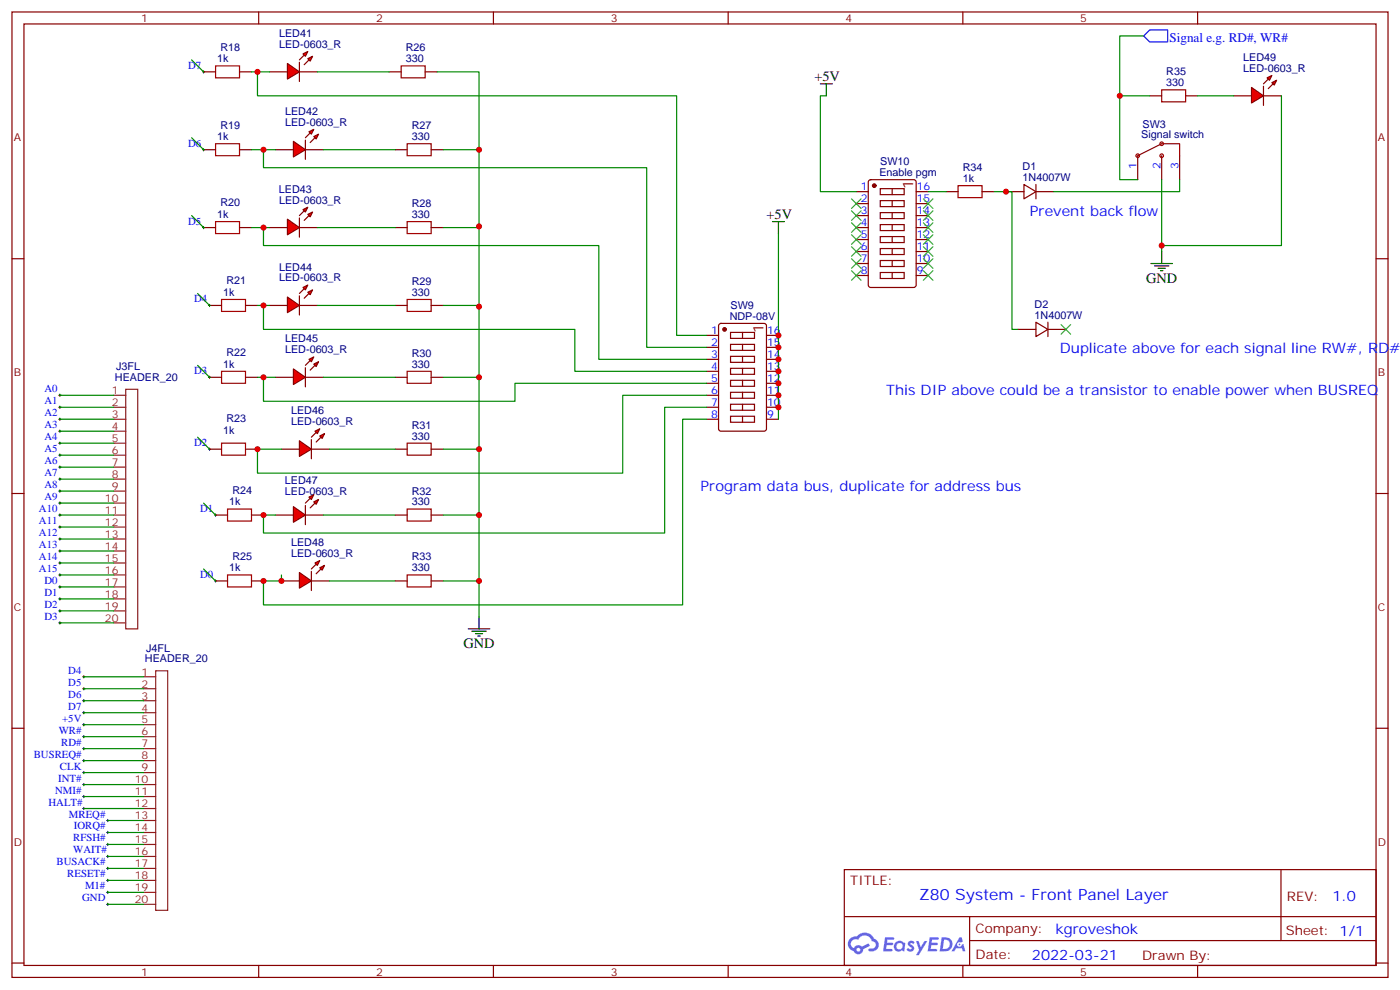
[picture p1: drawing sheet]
<svg xmlns="http://www.w3.org/2000/svg" width="412mm" height="292mm" viewBox="0 0 412 292" stroke-linecap="round" stroke-linejoin="round" font-family="sans-serif">
<g fill="none" stroke="#870000" stroke-width=".35">
<path d="M3.5 3.5h405.4v284.4h-405.4zM7.1 7.1h398.2v277.2h-398.2zM76.2 3.5v3.6M145.3 3.5v3.6M214.5 3.5v3.6M283.6 3.5v3.6M352.8 3.5v3.6M3.5 76.2h3.6M405.3 76.2h3.6M3.5 145.3h3.6M405.3 145.3h3.6M3.5 214.5h3.6"/>
<path d="M405.3 214.5h3.6M248.7 256.1h156.6v28.2h-156.6zM377.3 256.1v20.9M248.7 270h156.5M285.6 277h119.6M285.6 270v14.1M3.5 283.6h3.6M76.2 284.3v3.6M145.3 284.3v3.6M214.5 284.3v3.6M283.6 284.3v3.6M352.8 284.3v3.6"/>
<path d="M405.3 283.6h3.6"/>
</g>
<g fill="#5487ff">
<path d="M267.7 277.3a1.22 1.22 0 0 1 1.7 .3l-.4 .5a.47 .47 0 0 0-.3-.4 .47 .47 0 0 0-.5 .2l.1 .3a1.14 1.14 0 0 1 .8 1.7 1.14 1.14 0 0 1-1.9 0l-.2-.2 .5-.5 .7 .4a.29 .29 0 0 0 .3-.3 .29 .29 0 0 0-.2-.3 1.04 1.04 0 0 1-.6-1.7z"/>
<path d="M260.7 276h2.4l.3 .2-.2 .5-1.8 .1-.1 .8h1.5l.3 .4-.3 .4h-1.6l-.2 1.1h1.7l.2 .3-.2 .3-2.6 .1z"/>
<path d="M273.8 276h2.4l.3 .2-.1 .5-1.8 .1-.2 .8h1.6l.3 .4-.4 .4h-1.6l-.1 1.1h1.7l.2 .3-.2 .3-2.6 .1z"/>
<path d="M282.6 276.1h.7l.3 1.2-.6 .3a.69 .69 0 0 0-1 .3 .69 .69 0 0 0 .4 1 .69 .69 0 0 0 .9-.7l.5-.2 .6 2.2h-.8l-.2-.9h-1.8l-.5 .9h-.8z"/>
<path d="M269.8 277.1h.8l.6 1.8 1.1-1.8h.9l-2.6 4.2h-.8l.9-1.5z"/>
<path d="M277.4 276.1l-.6 4.1h1.3a2.11 2.11 0 0 0 2.5-2.1 2.11 2.11 0 0 0-2.5-2zM278.1 276.8a1.39 1.39 0 0 1 1.7 1.4 1.39 1.39 0 0 1-1.8 1.3h-.3z"/>
<path d="M263.7 277.7a1.54 1.54 0 0 0-.1 2.1 1.54 1.54 0 0 0 2.2 .2l.6 .2 .3-2.3-.2-.2-.4-.1a1.49 1.49 0 0 0-2.4 .1zM264 278.7a.94 .94 0 0 1 1.8 0 .94 .94 0 0 1-1.8 0z"/>
<path d="M250.4 276.4a2.18 2.18 0 0 0 1.1 3.7 1.44 1.44 0 0 0 1.6 1 1.44 1.44 0 0 0 1.2-1.5l2-1-.5-.8-1.9 1a1.47 1.47 0 0 0-2.4 .4 1.39 1.39 0 0 1-.7-1.9 1.39 1.39 0 0 1 2-.5 2.12 2.12 0 0 1 2.2-1.3 2.12 2.12 0 0 1 1.9 1.7 1.14 1.14 0 0 1 1.1 1.4 1.14 1.14 0 0 1-1.7 .8 .43 .43 0 0 0-.5 .3 .43 .43 0 0 0 .4 .5 1.98 1.98 0 0 0 2.5-1.2 1.98 1.98 0 0 0-1.2-2.5 3.1 3.1 0 0 0-5.3-.7l-.9 .1zM252.3 279.7a.55 .55 0 0 1 1.1 0 .55 .55 0 0 1-1.1 0z"/>
<circle cx="282.6" cy="278.1" r=".26"/>
</g>
<g fill="none" stroke="#870000" stroke-width=".35">
<path d="M60 21.2h3.5M70.6 21.2h3.5M60 44.1h3.5M70.6 44.1h3.5M335.1 45.9v7M342.2 45.9v7M347.5 45.9v7M60 67h3.5M70.6 67h3.5M61.7 90h3.6M72.3 90h3.5M208.1 98.8h3.6"/>
<path d="M211.9 95.5l.5-.3h12.7l.6 .5 .1 30.6-.5 .6-12.9 .1-.7-.5v-30.5zM215.2 97.9h7v1.8h-7zM218.7 97.9v1.8M225.8 98.8h3.5M61.7 111.1h3.6M72.3 111.1h3.5M208.1 102.3h3.6M208.1 105.8h3.6M208.1 109.4h3.6M208.1 112.9h3.6M208.1 116.4h3.6M208.1 119.9h3.6"/>
<path d="M215.2 119.1h7v1.7h-7zM215.2 115.5h7v1.8h-7zM215.2 112h7v1.8h-7zM215.2 108.5h7v1.7h-7zM215.2 105h7v1.7h-7zM215.2 101.4h7v1.8h-7zM218.7 101.4v1.8M218.7 105v1.7M218.7 108.5v1.7M218.7 112v1.8M218.7 115.5v1.8M218.7 119.1v1.7"/>
<path d="M225.8 102.3h3.5M225.8 105.8h3.5M225.8 109.4h3.5M225.8 112.9h3.5M225.8 116.4h3.5M225.8 119.9h3.5M61.7 132.3h3.6M72.3 132.3h3.5M208.1 123.5h3.6M215.2 122.6h7v1.8h-7zM218.7 122.6v1.8M225.8 123.5h3.5"/>
<path d="M63.5 151.7h3.5M74.1 151.7h3.5M63.5 171.1h3.5M74.1 171.1h3.5"/>
</g>
<g fill="none" stroke="#900" stroke-width=".35">
<path d="M335.1 45.9l7.1-3.6h5.3v3.6"/>
<circle cx="335.1" cy="45.9" r=".53"/>
<circle cx="342.2" cy="45.9" r=".53"/>
<circle cx="342.2" cy="42.3" r=".53"/>
</g>
<path d="M63.5 19.4h7.1v3.5h-7.1zM63.5 42.3h7.1v3.6h-7.1zM63.5 65.3h7.1v3.5h-7.1zM65.3 88.2h7v3.5h-7zM65.3 109.4h7v3.5h-7zM65.3 130.5h7v3.6h-7zM67 149.9h7.1v3.6h-7.1zM67 169.3h7.1v3.6h-7.1z" fill="none" stroke="#a10000" stroke-width=".35"/>
<circle cx="213.4" cy="97" r=".53" fill="#870000" stroke="#870000" stroke-width=".35"/>
<g fill="#f00" stroke="#870000" stroke-width=".35">
<path d="M84.7 18.7l3.5 2.5-3.5 2.1z"/>
<path d="M88.2 18.3v5.7z"/>
</g>
<g fill="#870000" stroke="#870000" stroke-width=".35">
<path d="M88.2 17.6l1.4-1.4z"/>
<path d="M89.6 19.1l1.4-1.5z"/>
</g>
<g fill="#f00" stroke="#870000" stroke-width=".35">
<path d="M89.3 15.9l1.4-.7-.7 1.4z"/>
<path d="M90.7 17.3l1.4-.7-.7 1.4z"/>
</g>
<path d="M79.4 21.2h5.3M88.2 21.2h5.3" fill="none" stroke="#870000" stroke-width=".35"/>
<g fill="#f00" stroke="#870000" stroke-width=".35">
<path d="M86.4 41.6l3.6 2.5-3.6 2.1z"/>
<path d="M90 41.3v5.6z"/>
</g>
<g fill="#870000" stroke="#870000" stroke-width=".35">
<path d="M90 40.6l1.4-1.4z"/>
<path d="M91.4 42l1.4-1.4z"/>
</g>
<g fill="#f00" stroke="#870000" stroke-width=".35">
<path d="M91 38.8l1.4-.7-.7 1.4z"/>
<path d="M92.4 40.2l1.4-.7-.7 1.4z"/>
</g>
<path d="M81.1 44.1h5.3M90 44.1h5.2" fill="none" stroke="#870000" stroke-width=".35"/>
<g fill="#f00" stroke="#870000" stroke-width=".35">
<path d="M84.7 64.6l3.5 2.4-3.5 2.1z"/>
<path d="M88.2 64.2v5.7z"/>
</g>
<g fill="#870000" stroke="#870000" stroke-width=".35">
<path d="M88.2 63.5l1.4-1.4z"/>
<path d="M91 63.5l-1.4 1.4z"/>
</g>
<g fill="#f00" stroke="#870000" stroke-width=".35">
<path d="M89.3 61.7l1.4-.7-.7 1.4z"/>
<path d="M90.7 63.1l1.4-.7-.7 1.5z"/>
</g>
<path d="M79.4 67h5.3M88.2 67h5.3" fill="none" stroke="#870000" stroke-width=".35"/>
<g fill="#f00" stroke="#870000" stroke-width=".35">
<path d="M84.7 87.5l3.5 2.5-3.5 2.1z"/>
<path d="M88.2 87.1v5.7z"/>
</g>
<g fill="#870000" stroke="#870000" stroke-width=".35">
<path d="M88.2 86.4l1.4-1.4z"/>
<path d="M89.6 87.8l1.4-1.4z"/>
</g>
<g fill="#f00" stroke="#870000" stroke-width=".35">
<path d="M89.3 84.7l1.4-.7-.7 1.4z"/>
<path d="M90.7 86.1l1.4-.7-.7 1.4z"/>
</g>
<path d="M79.4 90h5.3M88.2 90h5.3" fill="none" stroke="#870000" stroke-width=".35"/>
<g fill="#f00" stroke="#870000" stroke-width=".35">
<path d="M86.4 108.7l3.6 2.4-3.6 2.1z"/>
<path d="M90 108.3v5.6z"/>
</g>
<g fill="#870000" stroke="#870000" stroke-width=".35">
<path d="M90 107.6l1.4-1.4z"/>
<path d="M91.4 109l1.4-1.4z"/>
</g>
<g fill="#f00" stroke="#870000" stroke-width=".35">
<path d="M91 105.8l1.4-.7-.7 1.4z"/>
<path d="M92.4 107.2l1.4-.7-.7 1.5z"/>
</g>
<path d="M81.1 111.1h5.3M90 111.1h5.2" fill="none" stroke="#870000" stroke-width=".35"/>
<g fill="#f00" stroke="#870000" stroke-width=".35">
<path d="M88.2 129.8l3.5 2.5-3.5 2.1z"/>
<path d="M91.7 129.5v5.6z"/>
</g>
<g fill="#870000" stroke="#870000" stroke-width=".35">
<path d="M91.7 128.8l1.4-1.4z"/>
<path d="M93.1 130.2l1.4-1.4z"/>
</g>
<g fill="#f00" stroke="#870000" stroke-width=".35">
<path d="M92.8 127l1.4-.7-.7 1.4z"/>
<path d="M94.2 128.4l1.4-.7-.7 1.4z"/>
</g>
<path d="M82.9 132.3h5.3M91.7 132.3h5.3" fill="none" stroke="#870000" stroke-width=".35"/>
<g fill="#f00" stroke="#870000" stroke-width=".35">
<path d="M86.4 149.2l3.6 2.5-3.6 2.1z"/>
<path d="M90 148.9v5.6z"/>
</g>
<g fill="#870000" stroke="#870000" stroke-width=".35">
<path d="M90 148.2l1.4-1.4z"/>
<path d="M91.4 149.6l1.4-1.4z"/>
</g>
<g fill="#f00" stroke="#870000" stroke-width=".35">
<path d="M91 146.4l1.4-.7-.7 1.4z"/>
<path d="M92.4 147.8l1.4-.7-.7 1.4z"/>
</g>
<path d="M81.1 151.7h5.3M90 151.7h5.2" fill="none" stroke="#870000" stroke-width=".35"/>
<g fill="#f00" stroke="#870000" stroke-width=".35">
<path d="M88.2 168.6l3.5 2.5-3.5 2.1z"/>
<path d="M91.7 168.3v5.6z"/>
</g>
<g fill="#870000" stroke="#870000" stroke-width=".35">
<path d="M93.1 166.2l-1.4 1.4z"/>
<path d="M93.1 169l1.4-1.4z"/>
</g>
<g fill="#f00" stroke="#870000" stroke-width=".35">
<path d="M92.8 165.8l1.4-.7-.7 1.4z"/>
<path d="M94.2 167.2l1.4-.7-.7 1.4z"/>
</g>
<g fill="none" stroke="#870000" stroke-width=".35">
<path d="M114.7 21.2h3.5M125.2 21.2h3.6M116.4 44.1h3.5M127 44.1h3.5M252.2 56.4h3.6M252.2 60h3.6M256 53.1l.5-.2h12.7l.6 .4 .1 30.7-.5 .6-12.9 .1-.7-.5v-30.6zM259.3 55.6h7v1.7h-7zM259.3 59.1h7v1.8h-7zM262.8 55.6v1.7M262.8 59.1v1.8M269.9 56.4h3.5"/>
<path d="M269.9 60h3.5M278.7 56.4h3.5M289.3 56.4h3.5M296.3 56.4h5.3M301.6 54.3l3.6 2.1-3.6 2.2zM305.2 56.4h5.2M305.2 54.3v4.3M116.4 67h3.5M127 67h3.5M252.2 67h3.6M252.2 63.5h3.6M252.2 70.6h3.6"/>
<path d="M252.2 74.1h3.6M252.2 77.6h3.6M259.3 76.7h7v1.8h-7zM259.3 73.2h7v1.8h-7zM259.3 69.7h7v1.7h-7zM259.3 66.1h7v1.8h-7zM259.3 62.6h7v1.8h-7zM262.8 62.6v1.8M262.8 66.1v1.8M262.8 69.7v1.7M262.8 73.2v1.8M262.8 76.7v1.8"/>
<path d="M269.9 67h3.5M269.9 63.5h3.5M269.9 70.6h3.5M269.9 74.1h3.5M269.9 77.6h3.5M116.4 90h3.5M127 90h3.5M252.2 81.1h3.6M259.3 80.3h7v1.7h-7zM262.8 80.3v1.7M269.9 81.1h3.5M299.9 97h5.3"/>
<path d="M305.2 94.9l3.5 2.1-3.5 2.1zM308.7 97h5.3M308.7 94.9v4.2M116.4 111.1h3.5M127 111.1h3.5M116.4 132.3h3.5M127 132.3h3.5M116.4 151.7h3.5M127 151.7h3.5M82.9 171.1h5.3M91.7 171.1h5.3M116.4 171.1h3.5"/>
<path d="M127 171.1h3.5"/>
</g>
<path d="M118.2 19.4h7v3.5h-7zM119.9 42.3h7.1v3.6h-7.1zM282.2 54.7h7.1v3.5h-7.1zM119.9 65.3h7.1v3.5h-7.1zM119.9 88.2h7.1v3.5h-7.1zM119.9 109.4h7.1v3.5h-7.1zM119.9 130.5h7.1v3.6h-7.1zM119.9 149.9h7.1v3.6h-7.1zM119.9 169.3h7.1v3.6h-7.1z" fill="none" stroke="#a10000" stroke-width=".35"/>
<circle cx="257.5" cy="54.7" r=".53" fill="#870000" stroke="#870000" stroke-width=".35"/>
<g fill="#f00" stroke="#870000" stroke-width=".35">
<path d="M368.7 25.8l3.5 2.4-3.5 2.1z"/>
<path d="M372.2 25.4v5.6z"/>
</g>
<g fill="#870000" stroke="#870000" stroke-width=".35">
<path d="M372.2 24.7l1.4-1.4z"/>
<path d="M373.6 26.1l1.4-1.4z"/>
</g>
<g fill="#f00" stroke="#870000" stroke-width=".35">
<path d="M373.2 22.9l1.4-.7-.7 1.4z"/>
<path d="M374.6 24.3l1.5-.7-.7 1.4z"/>
</g>
<path d="M338.7 28.2h3.5M349.2 28.2h3.6M363.4 28.2h5.3M372.2 28.2h5.3" fill="none" stroke="#870000" stroke-width=".35"/>
<path d="M342.2 26.5h7v3.5h-7z" fill="none" stroke="#a10000" stroke-width=".35"/>
<g fill="none" stroke="#8c2424" stroke-width=".35">
<path d="M33.5 116.4h3.5M33.5 119.9h3.5M37 114.7h3.6v70.5h-3.6zM33.5 123.5h3.5M33.5 127h3.5M33.5 130.5h3.5M33.5 134.1h3.5M33.5 137.6h3.5M33.5 141.1h3.5M33.5 144.6h3.5M33.5 148.2h3.5M33.5 151.7h3.5"/>
<path d="M33.5 155.2h3.5M33.5 158.8h3.5M33.5 162.3h3.5M33.5 165.8h3.5M33.5 169.3h3.5M33.5 172.9h3.5M33.5 176.4h3.5M33.5 179.9h3.5M33.5 183.4h3.5M42.3 199.3h3.6M45.9 197.6h3.5v70.5h-3.5zM42.3 202.8h3.6"/>
<path d="M42.3 206.4h3.6M42.3 209.9h3.6M42.3 213.4h3.6M42.3 217h3.6M42.3 220.5h3.6M42.3 224h3.6M42.3 227.5h3.6M42.3 231.1h3.6M42.3 234.6h3.6M42.3 238.1h3.6M42.3 241.7h3.6M42.3 245.2h3.6"/>
<path d="M42.3 248.7h3.6M42.3 252.2h3.6M42.3 255.8h3.6M42.3 259.3h3.6M42.3 266.3h3.6M42.3 262.8h3.6"/>
</g>
<g fill="none" stroke="#000" stroke-width=".29">
<path d="M59.6 21.2h.7M60 20.8v.7M59.6 44.1h.7M60 43.7v.8M59.6 67h.7M60 66.7v.7M61.4 90h.7M61.7 89.6v.7M17.3 116.4h.7M17.3 119.9h.7M17.6 116.1v.7M17.6 119.6v.7"/>
<path d="M61.4 111.1h.7M61.7 110.8v.7M17.3 123.5h.7M17.3 127h.7M17.3 130.5h.7M17.3 134.1h.7M17.3 137.6h.7M17.6 123.1v.7M17.6 126.6v.8M17.6 130.2v.7M17.6 133.7v.7M17.6 137.2v.7"/>
<path d="M61.4 132.3h.7M61.7 131.9v.7M17.3 151.7h.7M17.3 141.1h.7M17.3 144.6h.7M17.3 148.2h.7M17.3 155.2h.7M17.3 158.8h.7M17.6 140.8v.7M17.6 144.3v.7M17.6 147.8v.7M17.6 151.3v.7"/>
<path d="M17.6 154.9v.7M17.6 158.4v.7M63.1 151.7h.8M63.5 151.3v.7M17.3 162.3h.7M17.3 165.8h.7M17.3 169.3h.7M17.3 172.9h.7M17.3 176.4h.7M17.3 179.9h.7M17.6 161.9v.7M17.6 165.5v.7"/>
<path d="M17.6 169v.7M17.6 172.5v.7M17.6 176v.7M17.6 179.6v.7M63.1 171.1h.8M63.5 170.7v.7M17.3 183.4h.7M17.6 183.1v.7M24.3 199.3h.7M24.7 199v.7M24.3 202.8h.7M24.3 206.4h.7"/>
<path d="M24.3 209.9h.7M24.3 213.4h.7M24.3 217h.7M24.7 202.5v.7M24.7 206v.7M24.7 209.6v.7M24.7 213.1v.7M24.7 216.6v.7M24.3 220.5h.7M24.3 224h.7M24.3 227.5h.7M24.3 231.1h.7"/>
<path d="M24.3 234.6h.7M24.3 238.1h.7M24.7 220.1v.7M24.7 223.7v.7M24.7 227.2v.7M24.7 230.7v.7M24.7 234.2v.7M24.7 237.8v.7M31.4 241.7h.7M31.4 245.2h.7M31.4 248.7h.7M31.4 252.2h.7"/>
<path d="M31.4 255.8h.7M31.4 259.3h.7M31.7 241.3v.7M31.7 244.8v.7M31.7 248.4v.7M31.7 251.9v.7M31.7 255.4v.7M31.7 258.9v.7M31.4 266.3h.7M31.4 262.8h.7M31.7 262.5v.7M31.7 266v.7"/>
</g>
<g fill="none" stroke="#000" stroke-width=".35">
<path d="M241.7 24.7h3.5M243.4 24.7v3.5M227.5 65.3h3.6M229.3 65.3v3.5M339 77.6h6.4M340.1 78.3h4.2M341.1 79h2.2M341.8 79.7h.7M342.2 74.1v3.5M137.9 185.2h6.4M139 185.9h4.2M140.1 186.6h2.1"/>
<path d="M140.8 187.3h.7M141.1 181.7v3.5"/>
</g>
<path d="M338.7 8.8h5.3v3.5h-5.3l-1.8-1.7z" fill="none" stroke="#00f" stroke-width=".35"/>
<g fill="none" stroke="#008700" stroke-width=".35">
<path d="M336.9 10.6h-7.1v42.3h5.3M74.1 21.2h5.3M75.8 21.2v7h123.5v70.6h8.8M93.5 21.2h21.2M128.8 21.2h12.3v160.5M243.4 28.2h-1.7v28.2h10.5M329.8 28.2h8.9M352.8 28.2h10.6M377.5 28.2v44.1h-35.3M74.1 44.1h7M77.6 44.1v5.3h112.9v52.9h17.6M95.2 44.1h21.2"/>
<path d="M130.5 44.1h10.6M273.4 56.4h5.3M292.8 56.4h5.3v40.6h1.8M342.2 52.9v21.2M347.5 52.9v3.5h-37.1M74.1 67h5.3M77.6 67v5.3h98.8v33.5h31.7M93.5 67h22.9M141.1 66.7v.3h-10.6M229.3 68.8v54.7M75.8 90h3.6M77.6 90v7h91.7v12.4h38.8"/>
<path d="M93.5 90h22.9M130.5 90h10.6v.3M17.6 116.4h15.9M17.6 119.9h15.9M75.8 111.1h5.3M77.6 111.1v7.1h74.1v-5.3h56.4M95.2 111.1h21.2M130.5 111.1h10.6M208.1 119.9h-12.3v37.1h-118.2v-5.3h3.5M208.1 116.4h-24.7v22.9h-107.6v-7h7.1M17.6 123.5h15.9M17.6 127h15.9"/>
<path d="M17.6 130.5h15.9M17.6 134.1h15.9M17.6 137.6h15.9M97 132.3h19.4M130.5 132.3h10.6M208.1 123.5h-7v54.7h-123.5v-7.1h5.3v-1.8M17.6 151.7h15.9M17.6 141.1h15.9M17.6 144.6h15.9M17.6 148.2h15.9M17.6 155.2h15.9M17.6 158.8h15.9"/>
<path d="M95.2 151.7h21.2M130.5 151.7h10.6M17.6 162.3h15.9M17.6 165.8h15.9M17.6 169.3h15.9M17.6 172.9h15.9M17.6 176.4h15.9M17.6 179.9h15.9M97 171.1h19.4M130.5 171.1h10.6M17.6 183.4h15.9M24.7 199.3h17.6"/>
<path d="M24.7 202.8h17.6M24.7 206.4h17.6M24.7 209.9h17.6M24.7 213.4h17.6M24.7 217h17.6M24.7 220.5h17.6M24.7 224h17.6M24.7 227.5h17.6M24.7 231.1h17.6M24.7 234.6h17.6M24.7 238.1h17.6M31.7 241.7h10.6"/>
<path d="M31.7 245.2h10.6M31.7 248.7h10.6M31.7 252.2h10.6M31.7 255.8h10.6M31.7 259.3h10.6M31.7 266.3h10.6M31.7 262.8h10.6"/>
</g>
<g fill="#c00">
<circle cx="141.1" cy="44.1" r=".88"/>
<circle cx="141.1" cy="132.3" r=".88"/>
<circle cx="141.1" cy="151.7" r=".88"/>
<circle cx="141.1" cy="171.1" r=".88"/>
<circle cx="75.8" cy="21.2" r=".88"/>
<circle cx="77.6" cy="111.1" r=".88"/>
<circle cx="77.6" cy="90" r=".88"/>
<circle cx="77.6" cy="67" r=".88"/>
<circle cx="77.6" cy="44.1" r=".88"/>
<circle cx="229.3" cy="119.9" r=".88"/>
<circle cx="229.3" cy="98.8" r=".88"/>
<circle cx="229.3" cy="102.3" r=".88"/>
<circle cx="229.3" cy="105.8" r=".88"/>
<circle cx="229.3" cy="109.4" r=".88"/>
<circle cx="229.3" cy="112.9" r=".88"/>
<circle cx="229.3" cy="116.4" r=".88"/>
<circle cx="296.3" cy="56.4" r=".88"/>
<circle cx="329.8" cy="28.2" r=".88"/>
<circle cx="342.2" cy="72.3" r=".88"/>
<circle cx="77.6" cy="171.1" r=".88"/>
<circle cx="77.6" cy="151.7" r=".88"/>
<circle cx="141.1" cy="66.7" r=".88"/>
<circle cx="141.1" cy="90.3" r=".88"/>
<circle cx="141.1" cy="111.1" r=".88"/>
<circle cx="75.8" cy="132.3" r=".88"/>
<circle cx="82.9" cy="171.1" r=".88"/>
</g>
<path d="M56.4 17.6l3.6 3.6M56.4 40.6l3.6 3.5M56.4 63.5l3.6 3.5M58.2 86.4l3.5 3.6M58.2 107.6l3.5 3.5M58.2 128.8l3.5 3.5M60 148.2l3.5 3.5M60 167.6l3.5 3.5" fill="none" stroke="#008700" stroke-width=".35"/>
<g fill="none" stroke="#3c3" stroke-width=".35">
<path d="M250.8 58.6l2.8 2.8M253.6 58.6l-2.8 2.8M272 58.6l2.8 2.8M274.8 58.6l-2.8 2.8M250.8 62.1l2.8 2.8M250.8 65.6l2.8 2.8M250.8 69.1l2.8 2.9M250.8 72.7l2.8 2.8M250.8 76.2l2.8 2.8M250.8 79.7l2.8 2.9M253.6 62.1l-2.8 2.8M253.6 65.6l-2.8 2.8"/>
<path d="M253.6 69.1l-2.8 2.9M253.6 72.7l-2.8 2.8M253.6 76.2l-2.8 2.8M253.6 79.7l-2.8 2.9M272 62.1l2.8 2.8M272 65.6l2.8 2.8M272 69.1l2.8 2.9M272 72.7l2.8 2.8M272 76.2l2.8 2.8M272 79.7l2.8 2.9M274.8 62.1l-2.8 2.8M274.8 65.6l-2.8 2.8"/>
<path d="M274.8 69.1l-2.8 2.9M274.8 72.7l-2.8 2.8M274.8 76.2l-2.8 2.8M274.8 79.7l-2.8 2.9M312.6 95.6l2.8 2.8M315.4 95.6l-2.8 2.8"/>
</g>
<text font-size="4.6" fill="#00f" x="270.8" y="265.1">Z80 System - Front Panel Layer</text>
<g font-size="4.2">
<text x="239.9" y="24">+5V</text>
<text x="225.8" y="64.6">+5V</text>
<text x="337.6" y="83.3">GND</text>
<text x="136.5" y="190.9">GND</text>
</g>
<g font-size="4.2" fill="#800">
<text x="269" y="55.8" transform="rotate(-90 269 55.8)">1</text>
<text x="224.9" y="98.1" transform="rotate(-90 224.9 98.1)">1</text>
</g>
<g font-size="4.2" fill="#00f">
<text x="303.4" y="63.5">Prevent back flow</text>
<text x="312.2" y="104.1">Duplicate above for each signal line RW#, RD#,</text>
<text x="261.1" y="116.4">This DIP above could be a transistor to enable power when BUSREQ</text>
<text x="206.4" y="144.6">Program data bus, duplicate for address bus</text>
<text x="392.5" y="265.4">1.0</text>
<text x="310.9" y="274.9">kgroveshok</text>
<text x="304" y="282.7">2022-03-21</text>
</g>
<text font-size="3.9" fill="#00f" x="344.5" y="12.3">Signal e.g. RD#, WR#</text>
<g font-size="3.9" fill="#800">
<text x="250.5" y="260.7">TITLE:</text>
<text x="379.1" y="265.4">REV:</text>
<text x="287.4" y="274.9">Company:</text>
<text x="378.7" y="275.5">Sheet: 1/1</text>
<text x="287.4" y="282.6">Date:</text>
<text x="336.4" y="282.7">Drawn By:</text>
</g>
<g font-size="3.2" fill="#800">
<text x="41.6" y="6.5">1</text>
<text x="110.8" y="6.5">2</text>
<text x="179.9" y="6.5">3</text>
<text x="249.1" y="6.5">4</text>
<text x="318.2" y="6.5">5</text>
<text x="4.1" y="41.6">A</text>
<text x="405.9" y="41.6">A</text>
<text x="4.1" y="110.8">B</text>
<text x="405.9" y="110.8">B</text>
<text x="4.1" y="179.9">C</text>
<text x="405.9" y="179.9">C</text>
<text x="4.1" y="249.1">D</text>
<text x="405.9" y="249.1">D</text>
<text x="41.6" y="287.3">1</text>
<text x="110.8" y="287.3">2</text>
<text x="179.9" y="287.3">3</text>
<text x="249.1" y="287.3">4</text>
<text x="318.2" y="287.3">5</text>
</g>
<g font-size="3.2" fill="#000080">
<text x="82.2" y="10.9">LED41</text>
<text x="64.9" y="15">R18</text>
<text x="82.2" y="14.1">LED-0603_R</text>
<text x="119.5" y="15.1">R26</text>
<text x="366.2" y="18">LED49</text>
<text x="64" y="18.3">1k</text>
<text x="119.5" y="18.3">330</text>
<text x="343.6" y="22.2">R35</text>
<text x="366.2" y="21.2">LED-0603_R</text>
<text x="343.6" y="25.4">330</text>
<text x="84" y="33.8">LED42</text>
<text x="64" y="41.3">1k</text>
<text x="64.9" y="37.9">R19</text>
<text x="84" y="37">LED-0603_R</text>
<text x="121.3" y="41.3">330</text>
<text x="121.3" y="38.1">R27</text>
<text x="336.2" y="40.7">Signal switch</text>
<text x="336.5" y="37.6">SW3</text>
<text x="259" y="51.9">Enable pgm</text>
<text x="259.3" y="48.6">SW10</text>
<text x="283.6" y="53.6">1k</text>
<text x="283.6" y="50.4">R34</text>
<text x="301.2" y="53.3">1N4007W</text>
<text x="301.2" y="50.1">D1</text>
<text x="82.2" y="56.8">LED43</text>
<text x="82.2" y="60">LED-0603_R</text>
<text x="64" y="64.2">1k</text>
<text x="64.9" y="60.8">R20</text>
<text x="121.3" y="64.2">330</text>
<text x="121.3" y="61">R28</text>
<text x="66.7" y="83.7">R21</text>
<text x="82.2" y="82.9">LED-0603_R</text>
<text x="82.2" y="79.7">LED44</text>
<text x="121.3" y="83.9">R29</text>
<text x="65.8" y="87.1">1k</text>
<text x="121.3" y="87.1">330</text>
<text x="214.9" y="94.2">NDP-08V</text>
<text x="215.2" y="91">SW9</text>
<text x="304.8" y="93.8">1N4007W</text>
<text x="304.8" y="90.7">D2</text>
<text x="84" y="100.8">LED45</text>
<text x="66.7" y="104.9">R22</text>
<text x="84" y="104.1">LED-0603_R</text>
<text x="121.3" y="105.1">R30</text>
<text x="33.9" y="112.2">HEADER_20</text>
<text x="34.2" y="109">J3FL</text>
<text x="65.8" y="108.3">1k</text>
<text x="121.3" y="108.3">330</text>
<text x="66.7" y="124.3">R23</text>
<text x="85.8" y="125.2">LED-0603_R</text>
<text x="85.8" y="122">LED46</text>
<text x="65.8" y="127.7">1k</text>
<text x="121.3" y="129.5">330</text>
<text x="121.3" y="126.2">R31</text>
<text x="83.9" y="142.5">LED47</text>
<text x="67.5" y="148.9">1k</text>
<text x="68.4" y="145.5">R24</text>
<text x="83.9" y="145.7">LED-0603_R</text>
<text x="121.3" y="148.9">330</text>
<text x="121.3" y="145.7">R32</text>
<text x="85.8" y="160.8">LED48</text>
<text x="68.4" y="164.9">R25</text>
<text x="85.8" y="164">LED-0603_R</text>
<text x="121.3" y="165.1">R33</text>
<text x="67.5" y="168.3">1k</text>
<text x="121.3" y="168.3">330</text>
<text x="43" y="191.9">J4FL</text>
<text x="42.7" y="195.1">HEADER_20</text>
</g>
<g font-size="3.2" fill="#00f">
<text x="55.4" y="20.3">D7</text>
<text x="55.4" y="43.2">D6</text>
<text x="334.8" y="49.6" transform="rotate(-90 334.8 49.6)">1</text>
<text x="341.8" y="49.6" transform="rotate(-90 341.8 49.6)">2</text>
<text x="347.1" y="49.6" transform="rotate(-90 347.1 49.6)">3</text>
<text x="253.6" y="59.6">2</text>
<text x="253.6" y="56.1">1</text>
<text x="270.1" y="56.1">16</text>
<text x="270.1" y="59.6">15</text>
<text x="253.6" y="63.1">3</text>
<text x="270.1" y="63.1">14</text>
<text x="55.4" y="66.1">D5</text>
<text x="253.6" y="70.2">5</text>
<text x="253.6" y="66.7">4</text>
<text x="270.1" y="66.7">13</text>
<text x="270.1" y="70.2">12</text>
<text x="253.6" y="77.3">7</text>
<text x="253.6" y="73.7">6</text>
<text x="270.1" y="73.7">11</text>
<text x="270.1" y="77.3">10</text>
<text x="253.6" y="80.8">8</text>
<text x="270.1" y="80.8">9</text>
<text x="57.2" y="89.1">D4</text>
<text x="209.5" y="102">2</text>
<text x="209.5" y="98.4">1</text>
<text x="226" y="98.4">16</text>
<text x="226" y="102">15</text>
<text x="209.5" y="105.5">3</text>
<text x="226" y="105.5">14</text>
<text x="57.2" y="110.2">D3</text>
<text x="209.5" y="112.5">5</text>
<text x="209.5" y="109">4</text>
<text x="226" y="109">13</text>
<text x="226" y="112.5">12</text>
<text x="13.1" y="115.5">A0</text>
<text x="13.1" y="119.1">A1</text>
<text x="209.5" y="119.6">7</text>
<text x="209.5" y="116.1">6</text>
<text x="226" y="116.1">11</text>
<text x="226" y="119.6">10</text>
<text x="13.1" y="122.6">A2</text>
<text x="209.5" y="123.1">8</text>
<text x="226" y="123.1">9</text>
<text x="13.1" y="126.1">A3</text>
<text x="13.1" y="129.6">A4</text>
<text x="57.2" y="131.4">D2</text>
<text x="13.1" y="133.2">A5</text>
<text x="13.1" y="136.7">A6</text>
<text x="13.1" y="140.2">A7</text>
<text x="13.1" y="143.8">A8</text>
<text x="13.1" y="147.3">A9</text>
<text x="11.5" y="150.8">A10</text>
<text x="11.5" y="154.3">A11</text>
<text x="58.9" y="150.8">D1</text>
<text x="11.5" y="157.9">A12</text>
<text x="11.5" y="161.4">A13</text>
<text x="11.5" y="164.9">A14</text>
<text x="11.5" y="168.5">A15</text>
<text x="13.1" y="172">D0</text>
<text x="58.9" y="170.2">D0</text>
<text x="13.1" y="175.5">D1</text>
<text x="13.1" y="179">D2</text>
<text x="13.1" y="182.6">D3</text>
<text x="20.1" y="198.4">D4</text>
<text x="20.1" y="202">D5</text>
<text x="20.1" y="205.5">D6</text>
<text x="20.1" y="209">D7</text>
<text x="18.3" y="212.5">+5V</text>
<text x="17.3" y="216.1">WR#</text>
<text x="18" y="219.6">RD#</text>
<text x="10" y="223.1">BUSREQ#</text>
<text x="17.7" y="226.7">CLK</text>
<text x="16.2" y="233.7">NMI#</text>
<text x="17.1" y="230.2">INT#</text>
<text x="14.3" y="237.2">HALT#</text>
<text x="20.3" y="240.8">MREQ#</text>
<text x="21.7" y="244.3">IORQ#</text>
<text x="21.6" y="247.8">RFSH#</text>
<text x="21.6" y="251.4">WAIT#</text>
<text x="16.7" y="254.9">BUSACK#</text>
<text x="19.8" y="258.4">RESET#</text>
<text x="25" y="261.9">M1#</text>
<text x="24.2" y="265.5">GND</text>
</g>
<g font-size="3.2" fill="#8d2323">
<text x="32.9" y="116.1">1</text>
<text x="32.9" y="119.6">2</text>
<text x="32.9" y="123.1">3</text>
<text x="32.9" y="126.6">4</text>
<text x="32.9" y="130.2">5</text>
<text x="32.9" y="133.7">6</text>
<text x="32.9" y="137.2">7</text>
<text x="32.9" y="140.8">8</text>
<text x="30.9" y="147.8">10</text>
<text x="32.9" y="144.3">9</text>
<text x="30.9" y="151.3">11</text>
<text x="30.9" y="154.9">12</text>
<text x="30.9" y="158.4">13</text>
<text x="30.9" y="161.9">14</text>
<text x="30.9" y="165.5">15</text>
<text x="30.9" y="169">16</text>
<text x="30.9" y="172.5">17</text>
<text x="30.9" y="176">18</text>
<text x="30.9" y="179.6">19</text>
<text x="30.9" y="183.1">20</text>
<text x="41.7" y="199">1</text>
<text x="41.7" y="202.5">2</text>
<text x="41.7" y="206">3</text>
<text x="41.7" y="209.6">4</text>
<text x="41.7" y="213.1">5</text>
<text x="41.7" y="216.6">6</text>
<text x="41.7" y="220.1">7</text>
<text x="41.7" y="223.7">8</text>
<text x="41.7" y="227.2">9</text>
<text x="39.7" y="230.7">10</text>
<text x="39.7" y="234.2">11</text>
<text x="39.7" y="237.8">12</text>
<text x="39.7" y="241.3">13</text>
<text x="39.7" y="244.8">14</text>
<text x="39.7" y="248.4">15</text>
<text x="39.7" y="251.9">16</text>
<text x="39.7" y="255.4">17</text>
<text x="39.7" y="258.9">18</text>
<text x="39.7" y="262.5">19</text>
<text x="39.7" y="266">20</text>
</g>
</svg>
